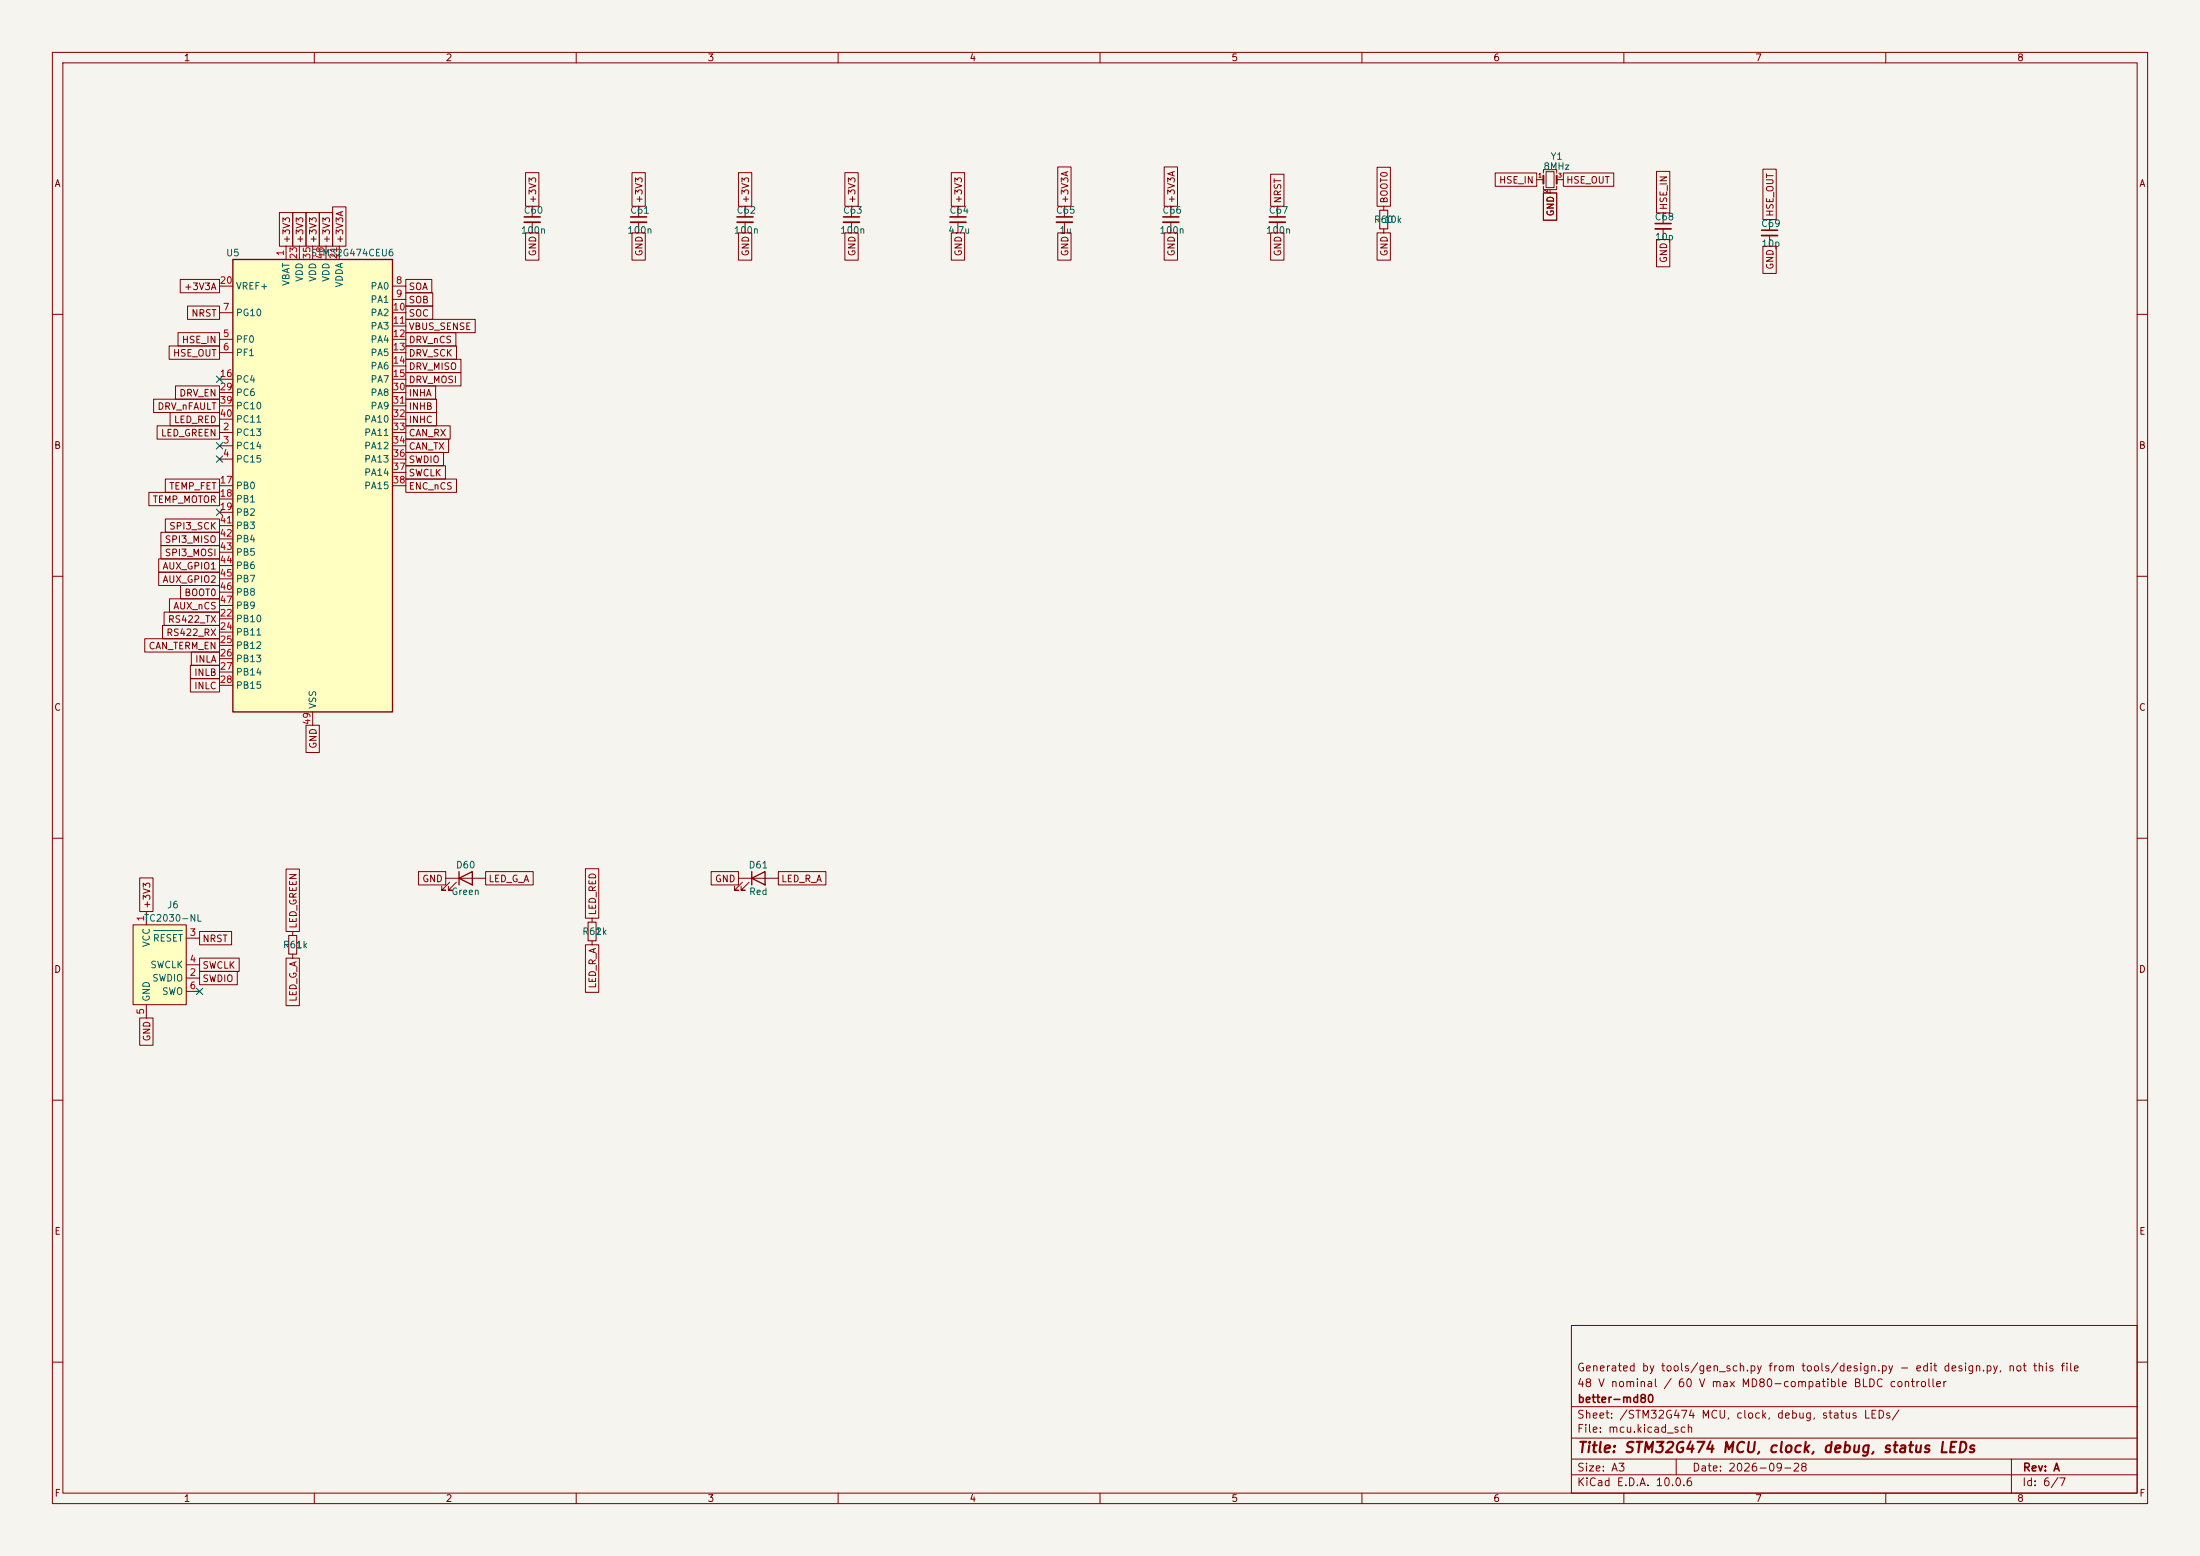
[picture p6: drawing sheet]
<svg xmlns="http://www.w3.org/2000/svg" width="420mm" height="297mm" viewBox="0 0 420 297" stroke-linecap="round" stroke-linejoin="round" font-family="sans-serif">
<path d="M0 0h420v297h-420z" fill="#f5f4ef" stroke="#f5f4ef" stroke-width=".19"/>
<g fill="none" stroke="#840000" stroke-width=".19">
<path d="M10 10h400v277h-400zM12 12h396v273h-396zM60 10v2M110 10v2M160 10v2M210 10v2M260 10v2M310 10v2M360 10v2M142.2 39.4v2M162.6 39.4v2M182.9 39.4v2"/>
<path d="M223.5 39.4v2M243.8 39.4v2M264.2 39.4v.7M293.4 34.3h1.2M294.6 33v-.6h2.6v.6M294.6 35.6v.6h2.6v-.6M295.1 32.8h1.6v3h-1.6zM295.9 36.2v.6M297.2 34.3h1.2M142.2 42.4v2.1M162.6 42.4v2.1M182.9 42.4v2.1"/>
<path d="M223.5 42.4v2.1M243.8 42.4v2.1M264.2 43.7v.8M317.5 40.6v2.1M317.5 43.7v2M337.8 41.9v2M337.8 45v2M10 60h2M408 60h2M10 110h2M408 110h2M10 160h2"/>
<path d="M408 160h2M55.9 177.8v.8M141 167.6h7.6M141.7 168.4l-1.5 1.5h.8h-.8v-.7M143 168.4l-1.5 1.5h.7h-.7v-.7M55.9 182.1v.8M10 210h2M408 210h2M300 253h108v32h-108zM10 260h2M300 278.5h108M300 274.5h108"/>
<path d="M300 268.5h108M320 278.5v3M384 278.5v6.5M408 260h2M60 285v2M110 285v2M160 285v2M210 285v2M260 285v2M300 281.5h108M310 285v2M360 285v2"/>
</g>
<path d="M263.4 40.1h1.5v3.6h-1.5zM55.1 178.6h1.5v3.5h-1.5z" fill="none" stroke="#840000" stroke-width=".2"/>
<path d="M140.7 41.4h3.1M161 41.4h3.1M181.4 41.4h3M222 41.4h3M242.3 41.4h3.1M316 42.7h3M336.3 43.9h3" fill="none" stroke="#840000" stroke-width=".3"/>
<path d="M140.7 42.4h3.1M161 42.4h3.1M181.4 42.4h3M222 42.4h3M242.3 42.4h3.1M316 43.7h3M336.3 45h3" fill="none" stroke="#840000" stroke-width=".33"/>
<path d="M294.6 33.5v1.6M297.2 33.5v1.6" fill="none" stroke="#840000" stroke-width=".38"/>
<path d="M143.5 167.6l2.5-1.2v2.5zM143.5 166.4v2.5" fill="none" stroke="#840000" stroke-width=".25"/>
<path d="M44.4 49.5h30.5v86.4h-30.5z" fill="#ffffc2"/>
<path d="M44.4 49.5h30.5v86.4h-30.5z" fill="none" stroke="#840000" stroke-width=".25"/>
<g fill="none" stroke="#840000" stroke-width=".19">
<path d="M101.6 39.4v2M121.9 39.4v2M203.2 39.4v2M41.9 59.7h2.5M41.9 54.6h2.5M54.6 47v2.5M57.1 47v2.5M59.7 47v2.5M62.2 47v2.5M64.8 47v2.5M74.9 59.7h2.6M74.9 54.6h2.6"/>
<path d="M74.9 57.2h2.6M101.6 42.4v2.1M121.9 42.4v2.1M203.2 42.4v2.1M41.9 64.8h2.5M41.9 67.3h2.5M41.9 72.4h2.5M41.9 74.9h2.5M41.9 77.5h2.5M74.9 64.8h2.6M74.9 67.3h2.6M74.9 62.2h2.6"/>
<path d="M74.9 69.9h2.6M74.9 72.4h2.6M74.9 74.9h2.6M74.9 77.5h2.6M41.9 82.6h2.5M41.9 85.1h2.5M41.9 87.6h2.5M41.9 92.7h2.5M41.9 95.3h2.5M41.9 97.8h2.5M41.9 80h2.5M74.9 82.6h2.6"/>
<path d="M74.9 85.1h2.6M74.9 87.6h2.6M74.9 92.7h2.6M74.9 80h2.6M74.9 90.2h2.6M41.9 118.1h2.5M41.9 100.3h2.5M41.9 102.9h2.5M41.9 105.4h2.5M41.9 108h2.5M41.9 110.5h2.5M41.9 113h2.5"/>
<path d="M41.9 115.6h2.5M41.9 120.7h2.5M41.9 123.2h2.5M41.9 125.7h2.5M41.9 128.3h2.5M41.9 130.8h2.5M59.7 135.9v2.5M113 175.3v.7M113 179.6v.7"/>
</g>
<path d="M100.1 41.4h3M120.4 41.4h3M201.7 41.4h3" fill="none" stroke="#840000" stroke-width=".3"/>
<path d="M100.1 42.4h3M120.4 42.4h3M201.7 42.4h3" fill="none" stroke="#840000" stroke-width=".33"/>
<path d="M112.3 176h1.5v3.6h-1.5z" fill="none" stroke="#840000" stroke-width=".2"/>
<path d="M25.4 176.5h10.2v15.3h-10.2z" fill="#ffffc2"/>
<g fill="none" stroke="#840000" stroke-width=".19">
<path d="M63.5 39.5h2.5v7.5h-2.5zM100.3 33h2.6v6.4h-2.6zM120.6 33h2.6v6.4h-2.6zM141 33h2.5v6.4h-2.5zM161.3 33h2.5v6.4h-2.5zM181.6 33h2.6v6.4h-2.6zM201.9 31.9h2.6v7.5h-2.6zM222.2 31.9h2.6v7.5h-2.6zM242.6 33.3h2.5v6.1h-2.5zM262.9 31.9h2.5v7.5h-2.5zM285.4 33h8v2.6h-8zM294.6 36.8h2.6v5.2h-2.6z"/>
<path d="M298.4 33h9.7v2.6h-9.7zM316.2 32.7h2.6v7.9h-2.6zM336.5 32.3h2.6v9.6h-2.6zM34.4 53.3h7.5v2.6h-7.5zM35.8 58.4h6.1v2.6h-6.1zM53.3 40.6h2.6v6.4h-2.6zM55.9 40.6h2.5v6.4h-2.5zM58.4 40.6h2.6v6.4h-2.6zM61 40.6h2.5v6.4h-2.5zM77.5 55.9h5.1v2.5h-5.1zM77.5 58.4h5.1v2.6h-5.1zM77.5 53.3h4.9v2.6h-4.9z"/>
<path d="M100.3 44.5h2.6v5.2h-2.6zM120.6 44.5h2.6v5.2h-2.6zM141 44.5h2.5v5.2h-2.5zM161.3 44.5h2.5v5.2h-2.5zM181.6 44.5h2.6v5.2h-2.6zM201.9 44.5h2.6v5.2h-2.6zM222.2 44.5h2.6v5.2h-2.6zM242.6 44.5h2.5v5.2h-2.5zM262.9 44.5h2.5v5.2h-2.5zM316.2 45.7h2.6v5.2h-2.6zM336.5 47h2.6v5.2h-2.6zM29.3 76.2h12.6v2.5h-12.6z"/>
<path d="M32.3 66h9.6v2.6h-9.6zM32.5 78.7h9.4v2.6h-9.4zM33.5 73.7h8.4v2.5h-8.4zM34 63.5h7.9v2.5h-7.9zM77.5 78.7h5.8v2.6h-5.8zM77.5 68.6h10.5v2.5h-10.5zM77.5 76.2h5.8v2.5h-5.8zM77.5 71.1h10.5v2.6h-10.5zM77.5 66h9.6v2.6h-9.6zM77.5 73.7h5.7v2.5h-5.7zM77.5 61h13.2v2.5h-13.2zM77.5 63.5h9.5v2.5h-9.5z"/>
<path d="M28.4 94h13.5v2.5h-13.5zM30 81.3h11.9v2.5h-11.9zM31.6 99.1h10.3v2.5h-10.3zM31.6 91.4h10.3v2.6h-10.3zM77.5 86.4h7.2v2.5h-7.2zM77.5 81.3h8.4v2.5h-8.4zM77.5 88.9h7.5v2.5h-7.5zM77.5 83.8h8.1v2.6h-8.1zM77.5 91.4h9.6v2.6h-9.6zM30.3 109.2h11.6v2.6h-11.6zM30.3 106.7h11.6v2.5h-11.6zM30.7 104.1h11.2v2.6h-11.2z"/>
<path d="M30.7 101.6h11.2v2.5h-11.2zM31 119.4h10.9v2.5h-10.9zM31.3 116.8h10.6v2.6h-10.6zM32.4 114.3h9.5v2.5h-9.5zM34.5 111.8h7.4v2.5h-7.4zM27.6 121.9h14.3v2.6h-14.3zM36.3 127h5.6v2.5h-5.6zM36.3 129.5h5.6v2.6h-5.6zM36.5 124.5h5.4v2.5h-5.4zM58.4 138.4h2.6v5.2h-2.6zM25.4 176.5h10.2v15.3h-10.2zM26.7 167.6h2.5v6.4h-2.5z"/>
<path d="M27.9 174v2.5M35.6 179.1h2.5M38.1 177.8h6.1v2.5h-6.1zM54.6 165.9h2.6v11.9h-2.6zM79.9 166.4h5.2v2.5h-5.2zM85.1 167.6h7.6M85.9 168.4l-1.6 1.5h.8h-.8v-.7M87.1 168.4l-1.5 1.5h.8h-.8v-.7M92.7 166.4h9.1v2.5h-9.1zM111.8 165.8h2.5v9.5h-2.5zM135.8 166.4h5.2v2.5h-5.2zM148.6 166.4h9.1v2.5h-9.1z"/>
<path d="M26.7 194.3h2.5v5.2h-2.5zM27.9 191.8v2.5M35.6 186.7h2.5M35.6 184.2h2.5M35.6 189.2h2.5M38.1 185.4h7.2v2.6h-7.2zM38.1 182.9h7.6v2.5h-7.6zM54.6 182.9h2.6v9.1h-2.6zM111.8 180.3h2.5v9.1h-2.5z"/>
</g>
<path d="M29.3 177.6h5.5" fill="none" stroke="#006464" stroke-width=".19"/>
<path d="M87.6 167.6l2.6-1.2v2.5zM87.6 166.4v2.5" fill="none" stroke="#840000" stroke-width=".25"/>
<path d="M41.3 71.8l1.2 1.2M42.5 71.8l-1.2 1.2M41.3 87l1.2 1.2M41.3 97.2l1.2 1.2M41.3 84.5l1.2 1.2M42.5 87l-1.2 1.2M42.5 97.2l-1.2 1.2M42.5 84.5l-1.2 1.2M37.5 188.6l1.2 1.2M38.7 188.6l-1.2 1.2" fill="none" stroke="#000084" stroke-width=".19"/>
<text font-size="2" fill="#840000" x="301" y="277.8">Title: STM32G474 MCU, clock, debug, status LEDs</text>
<g font-size="1.5" fill="#840000">
<text x="300.9" y="262.1">Generated by tools/gen_sch.py from tools/design.py - edit design.py, not this file</text>
<text x="300.9" y="265.1">48 V nominal / 60 V max MD80-compatible BLDC controller</text>
<text x="301" y="268.1">better-md80</text>
<text x="300.9" y="273.8">File: mcu.kicad_sch</text>
<text x="300.9" y="271.1">Sheet: /STM32G474 MCU, clock, debug, status LEDs/</text>
<text x="300.9" y="281.2">Size: A3</text>
<text x="322.9" y="281.2">Date: 2026-09-28</text>
<text x="386" y="281.2">Rev: A</text>
<text x="300.9" y="284">KiCad E.D.A. 10.0.6</text>
<text x="385.9" y="284">Id: 6/7</text>
</g>
<g font-size="1.3" fill="#840000">
<text x="35" y="12">1</text>
<text x="85" y="12">2</text>
<text x="135" y="12">3</text>
<text x="185" y="12">4</text>
<text x="235" y="12">5</text>
<text x="285" y="12">6</text>
<text x="335" y="12">7</text>
<text x="385" y="12">8</text>
<text x="10.3" y="36">A</text>
<text x="286.1" y="35.3">HSE_IN</text>
<text x="298.9" y="35.3">HSE_OUT</text>
<text x="408.3" y="36">A</text>
<text x="102.7" y="38.9" transform="rotate(-90 102.7 38.9)">+3V3</text>
<text x="123" y="38.9" transform="rotate(-90 123 38.9)">+3V3</text>
<text x="143.3" y="38.9" transform="rotate(-90 143.3 38.9)">+3V3</text>
<text x="163.6" y="38.9" transform="rotate(-90 163.6 38.9)">+3V3</text>
<text x="183.9" y="38.9" transform="rotate(-90 183.9 38.9)">+3V3</text>
<text x="204.3" y="38.9" transform="rotate(-90 204.3 38.9)">+3V3A</text>
<text x="224.6" y="38.9" transform="rotate(-90 224.6 38.9)">+3V3A</text>
<text x="244.9" y="38.9" transform="rotate(-90 244.9 38.9)">NRST</text>
<text x="265.2" y="38.9" transform="rotate(-90 265.2 38.9)">BOOT0</text>
<text x="297" y="41.4" transform="rotate(-90 297 41.4)">GND</text>
<text x="318.6" y="40.2" transform="rotate(-90 318.6 40.2)">HSE_IN</text>
<text x="338.9" y="41.5" transform="rotate(-90 338.9 41.5)">HSE_OUT</text>
<text x="55.7" y="46.5" transform="rotate(-90 55.7 46.5)">+3V3</text>
<text x="58.2" y="46.5" transform="rotate(-90 58.2 46.5)">+3V3</text>
<text x="60.7" y="46.5" transform="rotate(-90 60.7 46.5)">+3V3</text>
<text x="63.3" y="46.5" transform="rotate(-90 63.3 46.5)">+3V3</text>
<text x="65.8" y="46.5" transform="rotate(-90 65.8 46.5)">+3V3A</text>
<text x="102.7" y="49" transform="rotate(-90 102.7 49)">GND</text>
<text x="123" y="49" transform="rotate(-90 123 49)">GND</text>
<text x="143.3" y="49" transform="rotate(-90 143.3 49)">GND</text>
<text x="163.6" y="49" transform="rotate(-90 163.6 49)">GND</text>
<text x="183.9" y="49" transform="rotate(-90 183.9 49)">GND</text>
<text x="204.3" y="49" transform="rotate(-90 204.3 49)">GND</text>
<text x="224.6" y="49" transform="rotate(-90 224.6 49)">GND</text>
<text x="244.9" y="49" transform="rotate(-90 244.9 49)">GND</text>
<text x="265.2" y="49" transform="rotate(-90 265.2 49)">GND</text>
<text x="318.6" y="50.3" transform="rotate(-90 318.6 50.3)">GND</text>
<text x="338.9" y="51.6" transform="rotate(-90 338.9 51.6)">GND</text>
<text x="35" y="55.7">+3V3A</text>
<text x="77.9" y="58.2">SOB</text>
<text x="77.9" y="55.7">SOA</text>
<text x="34.6" y="65.8">HSE_IN</text>
<text x="36.4" y="60.7">NRST</text>
<text x="77.9" y="60.7">SOC</text>
<text x="77.9" y="63.3">VBUS_SENSE</text>
<text x="77.9" y="65.8">DRV_nCS</text>
<text x="32.9" y="68.4">HSE_OUT</text>
<text x="77.9" y="70.9">DRV_MISO</text>
<text x="77.9" y="68.4">DRV_SCK</text>
<text x="34.1" y="76">DRV_EN</text>
<text x="77.9" y="73.4">DRV_MOSI</text>
<text x="77.9" y="76">INHA</text>
<text x="30" y="78.5">DRV_nFAULT</text>
<text x="30.6" y="83.6">LED_GREEN</text>
<text x="33.1" y="81.1">LED_RED</text>
<text x="77.9" y="81.1">INHC</text>
<text x="77.9" y="83.6">CAN_RX</text>
<text x="77.9" y="78.5">INHB</text>
<text x="10.2" y="86">B</text>
<text x="77.9" y="88.7">SWDIO</text>
<text x="77.9" y="86.1">CAN_TX</text>
<text x="408.2" y="86">B</text>
<text x="32.2" y="93.8">TEMP_FET</text>
<text x="77.9" y="91.2">SWCLK</text>
<text x="77.9" y="93.8">ENC_nCS</text>
<text x="29.1" y="96.3">TEMP_MOTOR</text>
<text x="32.2" y="101.4">SPI3_SCK</text>
<text x="31.3" y="106.5">SPI3_MOSI</text>
<text x="31.3" y="103.9">SPI3_MISO</text>
<text x="30.9" y="111.5">AUX_GPIO2</text>
<text x="30.9" y="109">AUX_GPIO1</text>
<text x="32" y="119.2">RS422_TX</text>
<text x="33" y="116.6">AUX_nCS</text>
<text x="35.1" y="114.1">BOOT0</text>
<text x="28.3" y="124.2">CAN_TERM_EN</text>
<text x="31.7" y="121.7">RS422_RX</text>
<text x="37" y="129.3">INLB</text>
<text x="37" y="131.9">INLC</text>
<text x="37.2" y="126.8">INLA</text>
<text x="10.2" y="136">C</text>
<text x="408.2" y="136">C</text>
<text x="60.7" y="143" transform="rotate(-90 60.7 143)">GND</text>
<text x="29" y="173.5" transform="rotate(-90 29 173.5)">+3V3</text>
<text x="80.5" y="168.7">GND</text>
<text x="93.2" y="168.7">LED_G_A</text>
<text x="136.4" y="168.7">GND</text>
<text x="149" y="168.7">LED_R_A</text>
<text x="56.9" y="177.4" transform="rotate(-90 56.9 177.4)">LED_GREEN</text>
<text x="114.1" y="174.8" transform="rotate(-90 114.1 174.8)">LED_RED</text>
<text x="10.2" y="186">D</text>
<text x="38.5" y="180.1">NRST</text>
<text x="38.5" y="185.2">SWCLK</text>
<text x="408.2" y="186">D</text>
<text x="38.5" y="187.7">SWDIO</text>
<text x="56.9" y="191.3" transform="rotate(-90 56.9 191.3)">LED_G_A</text>
<text x="114.1" y="188.8" transform="rotate(-90 114.1 188.8)">LED_R_A</text>
<text x="29" y="198.9" transform="rotate(-90 29 198.9)">GND</text>
<text x="10.3" y="236">E</text>
<text x="408.3" y="236">E</text>
<text x="10.3" y="286">F</text>
<text x="35" y="287">1</text>
<text x="85" y="287">2</text>
<text x="135" y="287">3</text>
<text x="185" y="287">4</text>
<text x="235" y="287">5</text>
<text x="285" y="287">6</text>
<text x="335" y="287">7</text>
<text x="385" y="287">8</text>
<text x="408.3" y="286">F</text>
</g>
<g font-size="1.3" fill="#006464">
<text x="294.5" y="32.7">8MHz</text>
<text x="295.9" y="30.8">Y1</text>
<text x="99.9" y="41.1">C60</text>
<text x="120.2" y="41.1">C61</text>
<text x="140.5" y="41.1">C62</text>
<text x="160.8" y="41.1">C63</text>
<text x="181.2" y="41.1">C64</text>
<text x="201.5" y="41.1">C65</text>
<text x="221.8" y="41.1">C66</text>
<text x="242.1" y="41.1">C67</text>
<text x="99.3" y="44.9">100n</text>
<text x="119.7" y="44.9">100n</text>
<text x="140" y="44.9">100n</text>
<text x="160.3" y="44.9">100n</text>
<text x="180.9" y="44.9">4.7u</text>
<text x="202.1" y="44.9">1u</text>
<text x="221.3" y="44.9">100n</text>
<text x="241.6" y="44.9">100n</text>
<text x="262.2" y="42.9">R60</text>
<text x="264.1" y="42.9">10k</text>
<text x="315.8" y="42.4">C68</text>
<text x="315.8" y="46.2">10p</text>
<text x="336.1" y="43.6">C69</text>
<text x="336.2" y="47.4">10p</text>
<text x="43.1" y="49.2">U5</text>
<text x="58.1" y="53.9" transform="rotate(-90 58.1 53.9)">VDD</text>
<text x="59.2" y="49.2">STM32G474CEU6</text>
<text x="60.7" y="53.9" transform="rotate(-90 60.7 53.9)">VDD</text>
<text x="63.2" y="53.9" transform="rotate(-90 63.2 53.9)">VDD</text>
<text x="44.9" y="55.6">VREF+</text>
<text x="55.6" y="54.7" transform="rotate(-90 55.6 54.7)">VBAT</text>
<text x="65.7" y="55" transform="rotate(-90 65.7 55)">VDDA</text>
<text x="70.6" y="55.6">PA0</text>
<text x="70.6" y="58.1">PA1</text>
<text x="44.9" y="65.7">PF0</text>
<text x="44.9" y="60.7">PG10</text>
<text x="70.6" y="60.7">PA2</text>
<text x="70.6" y="63.2">PA3</text>
<text x="70.6" y="65.7">PA4</text>
<text x="44.9" y="68.3">PF1</text>
<text x="70.6" y="68.3">PA5</text>
<text x="70.6" y="70.8">PA6</text>
<text x="44.9" y="73.4">PC4</text>
<text x="44.9" y="75.9">PC6</text>
<text x="70.6" y="73.4">PA7</text>
<text x="70.6" y="75.9">PA8</text>
<text x="44.9" y="83.5">PC13</text>
<text x="44.9" y="78.4">PC10</text>
<text x="44.9" y="81">PC11</text>
<text x="69.4" y="81">PA10</text>
<text x="69.4" y="83.5">PA11</text>
<text x="70.6" y="78.4">PA9</text>
<text x="44.9" y="86.1">PC14</text>
<text x="44.9" y="88.6">PC15</text>
<text x="69.4" y="86.1">PA12</text>
<text x="69.4" y="88.6">PA13</text>
<text x="44.9" y="93.7">PB0</text>
<text x="69.4" y="91.1">PA14</text>
<text x="69.4" y="93.7">PA15</text>
<text x="44.9" y="96.2">PB1</text>
<text x="44.9" y="98.8">PB2</text>
<text x="44.9" y="101.3">PB3</text>
<text x="44.9" y="103.8">PB4</text>
<text x="44.9" y="106.4">PB5</text>
<text x="44.9" y="108.9">PB6</text>
<text x="44.9" y="111.5">PB7</text>
<text x="44.9" y="114">PB8</text>
<text x="44.9" y="119.1">PB10</text>
<text x="44.9" y="116.5">PB9</text>
<text x="44.9" y="121.6">PB11</text>
<text x="44.9" y="124.2">PB12</text>
<text x="44.9" y="126.7">PB13</text>
<text x="44.9" y="129.2">PB14</text>
<text x="44.9" y="131.8">PB15</text>
<text x="60.7" y="135.4" transform="rotate(-90 60.7 135.4)">VSS</text>
<text x="86.9" y="166.1">D60</text>
<text x="142.8" y="166.1">D61</text>
<text x="31.8" y="173.7">J6</text>
<text x="86.1" y="171.1">Green</text>
<text x="142.9" y="171.1">Red</text>
<text x="27.4" y="176.2">TC2030-NL</text>
<text x="111.1" y="178.8">R62</text>
<text x="113.6" y="178.8">1k</text>
<text x="28.6" y="185.1">SWCLK</text>
<text x="28.9" y="180.9" transform="rotate(-90 28.9 180.9)">VCC</text>
<text x="29.1" y="180">RESET</text>
<text x="53.9" y="181.3">R61k</text>
<text x="28.9" y="191.3" transform="rotate(-90 28.9 191.3)">GND</text>
<text x="29" y="187.7">SWDIO</text>
<text x="30.8" y="190.2">SWO</text>
</g>
<g font-size="1.3" fill="#a90000">
<text x="54.5" y="49" transform="rotate(-90 54.5 49)">1</text>
<text x="57" y="49.6" transform="rotate(-90 57 49.6)">23</text>
<text x="59.6" y="49.6" transform="rotate(-90 59.6 49.6)">35</text>
<text x="62.1" y="49.6" transform="rotate(-90 62.1 49.6)">48</text>
<text x="64.6" y="49.6" transform="rotate(-90 64.6 49.6)">21</text>
<text x="41.8" y="54.5">20</text>
<text x="42.4" y="59.6">7</text>
<text x="74.9" y="59.6">10</text>
<text x="75.5" y="54.5">8</text>
<text x="75.5" y="57">9</text>
<text x="42.4" y="64.6">5</text>
<text x="74.9" y="62.1">11</text>
<text x="74.9" y="64.6">12</text>
<text x="42.4" y="67.2">6</text>
<text x="74.9" y="67.2">13</text>
<text x="74.9" y="69.7">14</text>
<text x="41.8" y="72.3">16</text>
<text x="41.8" y="74.8">29</text>
<text x="41.8" y="77.3">39</text>
<text x="74.9" y="72.3">15</text>
<text x="74.9" y="74.8">30</text>
<text x="74.9" y="77.3">31</text>
<text x="41.8" y="79.9">40</text>
<text x="42.4" y="82.4">2</text>
<text x="74.9" y="79.9">32</text>
<text x="74.9" y="82.4">33</text>
<text x="42.4" y="85">3</text>
<text x="42.4" y="87.5">4</text>
<text x="74.9" y="85">34</text>
<text x="74.9" y="87.5">36</text>
<text x="41.8" y="92.6">17</text>
<text x="41.8" y="95.1">18</text>
<text x="74.9" y="90">37</text>
<text x="74.9" y="92.6">38</text>
<text x="41.8" y="97.7">19</text>
<text x="41.8" y="100.2">41</text>
<text x="41.8" y="102.7">42</text>
<text x="41.8" y="105.3">43</text>
<text x="41.8" y="107.8">44</text>
<text x="41.8" y="110.4">45</text>
<text x="41.8" y="112.9">46</text>
<text x="41.8" y="118">22</text>
<text x="41.8" y="115.4">47</text>
<text x="41.8" y="120.5">24</text>
<text x="41.8" y="123.1">25</text>
<text x="41.8" y="125.6">26</text>
<text x="41.8" y="128.1">27</text>
<text x="41.8" y="130.7">28</text>
<text x="59.6" y="138.5" transform="rotate(-90 59.6 138.5)">49</text>
<text x="27.8" y="176" transform="rotate(-90 27.8 176)">1</text>
<text x="36.1" y="178.9">3</text>
<text x="36.1" y="184">4</text>
<text x="36.1" y="186.6">2</text>
<text x="36.1" y="189.1">6</text>
<text x="27.8" y="193.8" transform="rotate(-90 27.8 193.8)">5</text>
</g>
<g font-size=".8" fill="#a90000">
<text x="293.6" y="34.1">1</text>
<text x="297.4" y="34.1">3</text>
<text x="295.7" y="37" transform="rotate(-90 295.7 37)">2</text>
</g>
</svg>
